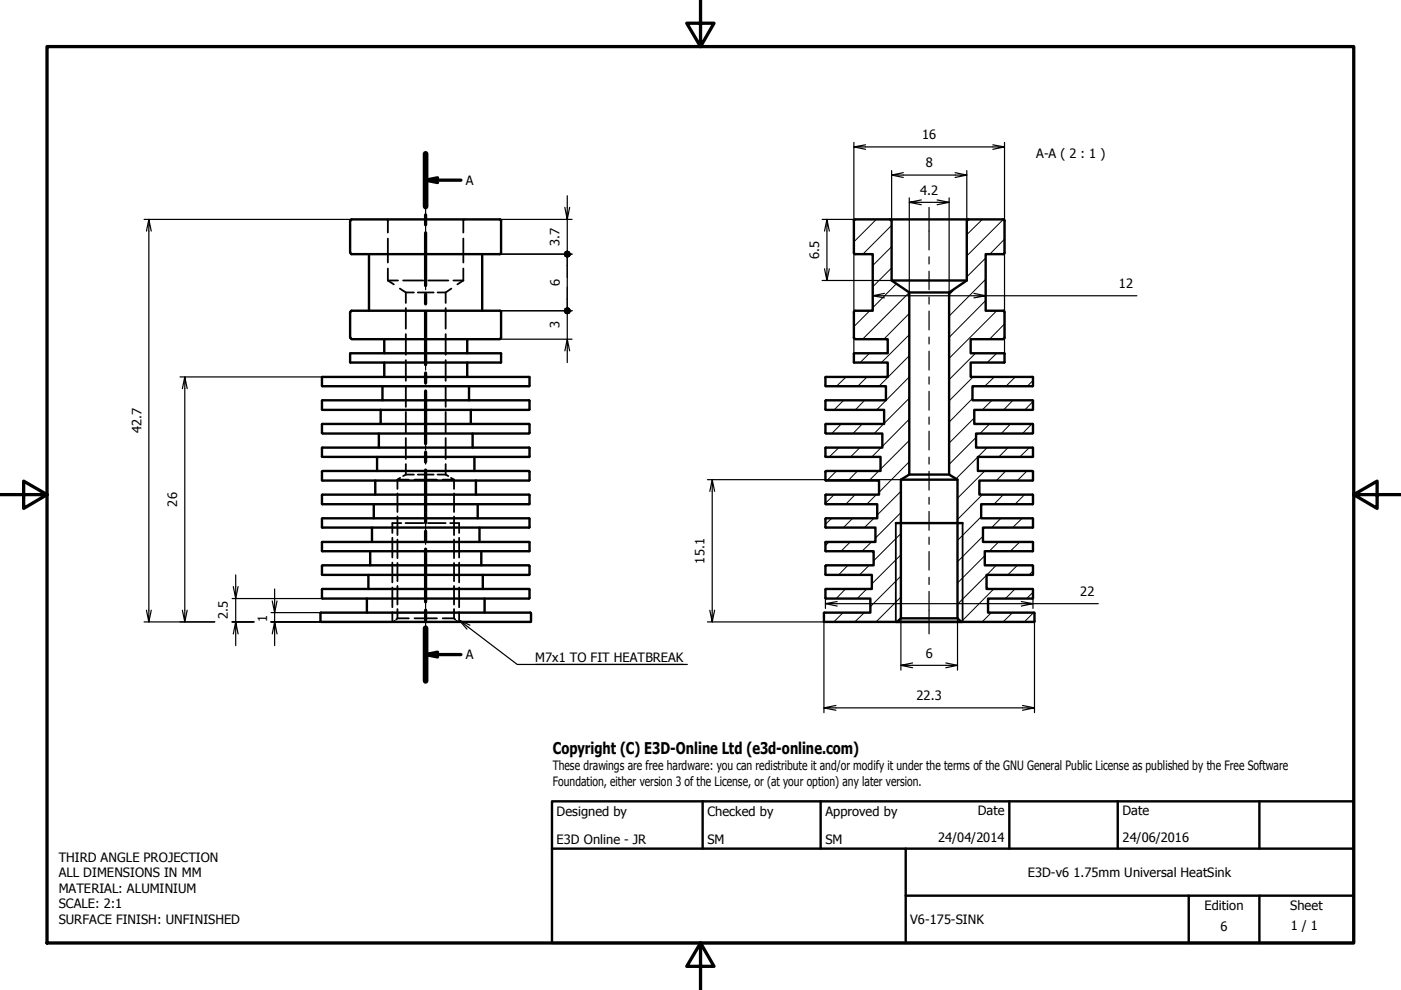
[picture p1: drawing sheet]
<svg xmlns="http://www.w3.org/2000/svg" width="297mm" height="210mm" viewBox="0 0 297 210" stroke-linecap="round" stroke-linejoin="round" font-family="sans-serif">
<!-- layer: Hidden (ISO) -->
<g fill="none" stroke="#000" stroke-width=".38">
<path d="M82 46.5h.1M82.2 46.6v2.7M82.2 59.5h2.2M82.2 50.6v5.1M82.2 56.9v2.6M82.2 59.5l1.3 .8M85.5 59.5h4.2M90.8 59.5h4.3M96.1 59.5h2.1M98.2 50.6v5.1M98.2 56.9v2.6M98.2 59.5l-1.2 .8"/>
<path d="M98.3 46.6l-.1 2.7M98.4 46.5h.2M84.8 61.2l1.2 .8M86 62h1.8M86 62v2.2M86 65.3v4.4M86 70.8v4.4M86 76.4v4.3M88.6 62h3.3M92.8 62h1.7M94.5 62v2.2M94.5 65.3v4.4"/>
<path d="M94.5 70.8v4.4M94.5 76.4v4.3M95.7 61.2l-1.2 .8M86 81.9v4.4M86 87.3v4.5M86 92.9v4.4M86 98.4v2.2M94.5 81.9v4.4M94.5 87.3v4.5M94.5 92.9v4.4M94.5 98.4v2.2M83.2 114v4.2"/>
<path d="M83.2 119.3v4.2M84.3 101.7h2.4M84.3 101.7v2M84.3 104.6v4M84.3 109.5v3.9M84.3 114.4v3.9M84.3 119.4v3.8M84.8 101.3l-.5 .4M85.1 110.9h-1.9v2.1M86 110.9h3.8M86 100.6h1.8M86 100.6l-.5 .3"/>
<path d="M87.9 101.7h4.7M88.6 100.6h3.3M90.7 110.9h3.8M92.8 100.6h1.7M93.9 101.7h2.4M94.5 100.6l.6 .3M95.4 110.9h1.9v2.1M95.6 101.3l.7 .4M96.3 101.7v2M96.3 104.6v4M96.3 109.5v3.9M96.3 114.4v3.9"/>
<path d="M96.3 119.4v3.8M97.3 114v4.2M97.3 119.3v4.2M83.2 124.6v4.1M83.2 129.8v2.1M83.7 131.6l-.3 .3M84.3 131.1h2.4M84.3 131.1l-.3 .3M84.3 124.2v4M84.3 129.1v2M87.9 131.1h4.7M93.9 131.1h2.4l.2 .3"/>
<path d="M96.3 124.2v4M96.3 129.1v2M96.8 131.6l.2 .3M97.3 124.6v4.1M97.3 129.8v2.1"/>
</g>
<!-- layer: Visible (ISO) -->
<g fill="none" stroke="#000" stroke-width=".51">
<path d="M74.2 46.8v6.8M74.3 53.6l.3 .3M74.5 46.5h31.4l.3 .3M74.6 46.5l-.3 .3M78.2 53.9v12M102.2 53.9v12M106.2 46.8v6.8l-.3 .3h-31.4M181 46.8v6.8l.3 .3M181.3 53.9h3.7v12h-3.7M181.3 46.5h31.4l.3 .3M181.3 46.5l-.3 .3M188.7 46.5l.3 .3"/>
<path d="M189 46.8v12.7l3.8 2.5v38.6l-1.8 1.1v29.4l-.8 .8-15.5-.1M189 59.5h16M205 46.8v12.7l-3.8 2.5v38.6l1.8 1.1v29.4l.8 .8 15.5-.1M205.3 46.5l-.3 .3M213 46.8l-.1 6.9-.2 .2h-3.7v12h3.7l.3 .3M68.3 80v1.8M74.2 66.2v5.4M74.2 75v1.8M74.2 76.8l.1 .1M74.3 71.6l.3 .3M74.3 74.9l-.1 .1M74.4 76.9h31.8"/>
<path d="M74.4 74.9h31.8M74.5 65.9h31.4l.3 .3M74.5 71.9h31.5M74.6 65.9l-.3 .3M81.5 71.9v3M81.5 76.9v3M99.1 71.9v3M99.1 76.9v3M106.1 74.9l.1 .1M106.2 76.8l-.1 .1M106.2 66.2v5.4M106.2 75v1.8"/>
<path d="M106.2 71.6l-.3 .3M112.3 80v1.8M175 80v1.8M175.1 79.9l-.1 .1M181 76.8l7.2 .1v3h-13.1M181 71.6l.3 .3M181 66.2v5.4M181 75v1.8M181.3 71.9h6.9v3l-7.2 .1M181.3 65.9l-.3 .3M192.8 62h8.4M212.7 71.9h-6.9v3h7.1"/>
<path d="M212.9 74.9l.1 .1M212.9 76.9h-7.1v3l13.2 .1M213 76.8l-.1 .1M213 66.2v5.4M213 75v1.8M213 71.6l-.3 .3M219 80v1.8M68.3 91.8l.1 .1M68.3 86.8h44M68.3 81.8h44M68.3 85h44M68.3 80h44"/>
<path d="M68.3 100v1.8l.1 .1h43.8l.1-1.9M68.3 91.8v-1.8l.1-.1h43.8l.1 1.9M68.3 85v1.8M68.3 94.9h43.9l.1 1.9-43.9 .1zM68.4 99.9l-.1 .1M68.4 99.9h43.7M68.4 91.9h43.7M79.9 96.9v3M80.3 91.9v3M80.7 86.9v3M81.1 81.9v3M99.4 81.9v3"/>
<path d="M99.8 86.9v3M100.2 91.9v3M100.6 96.9v3M112.2 99.9l.1 .1M112.3 85v1.8M112.3 91.8l-.1 .1M175 81.8l.1 .1M175 86.8l.1 .1M175 91.8l.1 .1M175 100l.1 1.9M175 85v1.8M175.1 84.9l-.1 .1"/>
<path d="M175.1 89.9l-.1 1.9M175.1 94.9v2M175.1 99.9l-.1 .1M175.1 81.9h12.7v3h-12.7M175.1 86.9h12.4v3h-12.4M175.1 91.9h12v3h-12M175.1 96.9h11.6v3h-11.6M218.9 91.9h-12v3l12.1 .1v1.8l-.1 .1h-11.6v3h11.6M218.9 99.9l.1 .1M219 100v1.8l-.1 .1h-11.3v3l11.4 .1M219 85v1.8M219 91.8l-.1 .1"/>
<path d="M219 86.8l-12.4 .1v3h12.3l.1 1.9M219 81.8l-12.8 .1v3l12.8 .1M68.3 116.8h44M68.3 115h44M68.3 110h44M68.3 105h44M68.3 110v1.8l.1 .1h43.8l.1-1.9M68.3 105v1.8l.1 .1h43.8l.1-1.9M68.3 115v1.8M68.4 119.9l-.1 1.9M68.4 119.9h43.7M78.5 116.9v3"/>
<path d="M78.9 111.9v3M79.2 106.9v3M79.6 101.9v3M100.9 101.9v3M101.3 106.9v3M101.7 111.9v3M102 116.9v3M112.2 119.9l.1 1.9M112.3 115v1.8M175 116.8l.1 .1M175 105l.1 1.9M175 110l.1 1.9"/>
<path d="M175 115v1.8M175.1 104.9l-.1 .1M175.1 109.9l-.1 .1M175.1 114.9l-.1 .1M175.1 119.9l-.1 1.9M175.1 101.9h11.3v3h-11.3M175.1 106.9h10.9v3h-10.9M175.1 111.9h10.5v3h-10.5M175.1 116.9h10.1v3h-10.1M189.9 110.9h14.2M191 101.7h12M192.8 100.6h8.4"/>
<path d="M218.9 119.9l.1 1.9M219 110v1.8l-.1 .1h-10.5v3l10.6 .1M219 105v1.8l-.1 .1h-10.9v3l11 .1M219 115v1.8M219 116.8l-10.2 .1v3h10.1M67.9 131.8l44.6 .1M67.9 130v1.8M68.3 121.8h44M68.3 124.9h43.9l.1 1.9-43.9 .1zM77.8 126.9v3M78.1 121.9v3M102.4 121.9v3"/>
<path d="M102.7 126.9v3M112.4 129.9l.1 .1M112.5 129.9l-44.6 .1M112.5 131.8l-.1 .1M112.6 130v1.8M174.7 130v1.8M175 121.8l.1 .1M175.1 124.9v2M175.1 121.9h9.7v3h-9.7M175.1 126.9h9.4v3l-9.8 .1M189.9 131.9h14.2M191 131.1h12"/>
<path d="M219 121.8l-9.8 .1v3h9.8v1.9l-.1 .1h-9.4v3l9.8 .1M219.3 130v1.8"/>
</g>
<!-- layer: Visible Narrow (ISO) -->
<path d="M189.9 110.9v21M204.1 110.9v21" fill="none" stroke="#000" stroke-width=".38"/>
<!-- layer: Section Line (ISO) -->
<g fill="none" stroke="#000" stroke-width=".7">
<path d="M90.2 32.6v11.2M90.2 38.2l2.6 .5M92.8 37.7l-2.6 .5h7.5M90.2 45.6v2.1M90.2 49.4v11.2M90.2 62.3v2.1M90.2 66.1v11.2M90.2 79.1v2.1M90.2 82.9v11.2M90.2 95.9v2.1M90.2 99.7v11.1M90.2 112.6v2.1"/>
<path d="M90.2 116.4v11.2M90.2 129.4v2.1M90.2 133.2v11.2M90.2 138.8l2.6 .5M92.8 138.3l-2.6 .5h7.5"/>
</g>
<path d="M90.2 32.6v11.2M90.2 133.2v11.2" fill="none" stroke="#000" stroke-width="1.2"/>
<!-- layer: Border (ISO) -->
<path d="M148.5 -.1v10l-2.9-5h5.8l-2.9 5M10 9.9h277v190h-277zM0 104.9h10l-5-2.9v5.8l5-2.9M287 104.9l5 2.9v-5.8l-5 2.9h10M148.5 199.9l2.9 5h-5.8l2.9-5v10" fill="none" stroke="#000" stroke-width=".7"/>
<!-- layer: Hatch (ISO) -->
<g fill="none" stroke="#000" stroke-width=".21">
<path d="M181.4 46.5l-.4 .3M185.8 46.5l-4.8 4.8M189 56.8l-4 4M189 52.3l-4 4M189 47.8l-6.1 6.1M208.3 46.5l-3.3 3.3M209 59.2l-7.8 7.8M209 54.7l-4 4M212.7 46.5l-7.7 7.8M213 50.7l-3.1 3.2M179.4 79.9l-2 2M183.8 79.9l-1.9 2"/>
<path d="M184.3 74.9l-1.9 2M184.4 65.9l-3.4 3.4M190.1 60.2l-5.1 5M192.8 79.9l-6.9 7M192.8 75.4l-6.4 6.5M192.8 71l-5.9 5.9M192.8 66.5l-5.4 5.4M192.8 62l-9.9 9.9M202.8 60.9l-1.6 1.6M206.3 79.9l-5.1 5.1M206.8 74.9l-5.6 5.6M209 63.7l-7.8 7.8"/>
<path d="M210.8 79.9l-2 2M211.3 65.9l-10.1 10.1M211.3 74.9l-2 2M213 68.7l-3.2 3.2M215.3 79.9l-2 2M177.4 99.9l-2.1 2M177.9 94.9l-2.1 2M178.4 89.9l-2.1 2M178.9 84.9l-2.1 2M181.8 99.9l-2 2M182.3 94.9l-2 2M182.8 89.9l-2 2"/>
<path d="M183.3 84.9l-1.9 2M186.3 99.9l-2 2M186.8 94.9l-2 2M187.3 89.9l-1.9 2M192.8 97.9l-6.4 6.5M192.8 93.4l-6.1 6.1M192.8 88.9l-5.7 5.8M192.8 84.4l-5.3 5.4M206.2 84.5l-5 5M206.6 88.6l-5.4 5.4M206.9 92.7l-5.7 5.8M208.8 99.9l-5.8 5.7"/>
<path d="M209.3 94.9l-6.6 6.6M209.8 89.9l-2 2M210.3 84.9l-2 2M213.2 99.9l-1.9 2M213.7 94.9l-1.9 2M214.2 89.9l-1.9 2M214.8 84.9l-2 2M217.7 99.9l-2 2M218.2 94.9l-2 2M218.8 89.9l-2 2M219 80.7l-1.2 1.2M219 85.1l-1.7 1.8"/>
<path d="M175.3 119.9l-.3 .3M175.8 114.9l-.8 .8M176.3 109.9l-1.3 1.3M176.8 104.9l-1.8 1.8M179.8 119.9l-2 2M180.3 114.9l-2 2M180.8 109.9l-2 2M181.3 104.9l-2 2M184.3 119.9l-2.1 2M184.8 114.9l-2 2M185.3 109.9l-2 2M185.8 104.9l-2 2"/>
<path d="M191 117.6l-6.2 6.2M191 113.1l-5.8 5.8M191 108.7l-5.4 5.4M191 104.2l-5 5M208 109.6l-5 5M208.3 104.9l-5.3 5.2M208.4 113.7l-5.4 5.4M208.8 117.8l-5.8 5.8M211.2 119.9l-2 2M211.7 114.9l-2 2M212.2 109.9l-2 2M212.7 104.9l-1.9 2"/>
<path d="M215.7 119.9l-2 2M216.2 114.9l-2 2M216.7 109.9l-2 2M217.2 104.9l-2 2M219 116.6l-.3 .3M178.8 129.9l-2 2M179.3 124.9l-2 2M183.3 129.9l-2.1 2M183.8 124.9l-2.1 2M191 126.6l-5.3 5.3M191 122.1l-6.5 6.5M209.2 122l-6.2 6.1"/>
<path d="M210.2 129.9l-2 2M210.7 124.9l-6.9 7M214.7 129.9l-2 2M215.2 124.9l-2 2M219 125.6l-1.3 1.3M219 121.1l-.8 .8M219.1 129.9l-1.9 2"/>
</g>
<!-- layer: Title (ISO) -->
<path d="M117 169.9h170v30h-170zM117 179.9h170M149 169.9v10M174 169.9v10M192 179.9v20M214 169.9v10M237 169.9v10M267 169.9v10M192 189.9h95M252 189.9v10M267 189.9v10" fill="none" stroke="#000" stroke-width=".51"/>
<!-- layer: Dimension (ISO) -->
<g fill="none" stroke="#000" stroke-width=".25">
<path d="M181 31.2l2.5 .5M181 30.2v44.8M183.5 30.7l-2.5 .5h32l-2.5 .5M189 37.1l2.5 .5M189 36.2v10.6M191.5 36.6l-2.5 .5h16l-2.5 .5M202.5 36.6l2.5 .5M205 36.2v10.6M210.5 30.7l2.5 .5M213 30.2v44.8M30.5 46.5h44M31.6 46.5l-.5 2.5"/>
<path d="M32.1 49l-.5-2.5v85.4l-.5-2.5M106 53.9h15.3M106 46.5h15.3M120.3 41.5v5l-.5-2.5M120.3 54.5v10.7M120.8 44l-.5 2.5v7.4M174.3 46.5h14.4M174.3 59.5h14.7M175.3 46.5l-.5 2.5M175.8 49l-.5-2.5v13l-.5-2.5M175.8 57l-.5 2.5M192.8 42.9l2.5 .5"/>
<path d="M192.8 41.9v20.1M195.3 42.4l-2.5 .5h8.4l-2.5 .5M198.7 42.4l2.5 .5M201.2 41.9v20.1M38.2 79.9h30.2M39.2 79.9l-.5 2.5M106 65.9h15.3M106 71.9h15.3M120.3 65.9v6l-.5 2.5M120.8 74.4l-.5-2.5v5M185 62.7l2.5 .5M187.5 62.2l-2.5 .5h24l-2.5 .5"/>
<path d="M206.5 62.2l2.5 .5h32M39.7 82.4l-.5-2.5v52l-.5-2.5M150 101.7h41M151 101.7l-.5 2.5M151.5 104.2l-.5-2.5v30.2l-.5-2.5M30.5 131.9h15M32.1 129.4l-.5 2.5M39.7 129.4l-.5 2.5M49.2 131.9h4.6M49.2 126.9h19.2M50 121.9v5l-.5-2.5M50.5 134.4l-.5-2.5v5"/>
<path d="M50.5 124.4l-.5 2.5v5l-.5 2.5M57.5 131.9h10.6M57.5 129.9h10.6M58.2 124.9v5l-.5-2.5M58.7 134.4l-.5-2.5v5M58.7 127.4l-.5 2.5v2l-.5 2.5M150 131.9h39.9M151.5 129.4l-.5 2.5M174.7 131.8v19.3M175 128l2.5 .5M175 126.8v2.2M177.5 127.5l-2.5 .5h44l-2.5 .5"/>
<path d="M191 131.1v11M203 131.1v11M216.5 127.5l2.5 .5h13.9M219 126.8v2.2M219.3 131.8v19.3M174.7 150.1l2.5 .5M177.2 149.6l-2.5 .5h44.6l-2.5 .5M191 141.1l2.5 .5M193.5 140.6l-2.5 .5h12l-2.5 .5M200.5 140.6l2.5 .5M216.8 149.6l2.5 .5"/>
</g>
<g fill="#000" stroke="#000" stroke-width=".25">
<path d="M120.3 53.2l.4 .2 .2 .5zM119.9 53.4l.4-.2 .6 .7zM119.9 53.4l1 .5h-1.2zM119.7 53.9h1.2l-1 .4zM119.9 54.3l1-.4-.6 .6zM120.9 53.9l-.2 .4-.4 .2zM120.9 53.9l-.2 .4zM119.8 53.4l.5-.2 .6 .7zM119.8 53.4l1.1 .5h-1.3zM119.6 53.9h1.3l-1.1 .4zM119.8 54.3l1.1-.4-.6 .6zM120.3 65.2l.4 .2 .2 .5z"/>
<path d="M119.8 65.4l.5-.2 .6 .7zM119.8 65.4l1.1 .5h-1.3zM119.6 65.9h1.3l-1.1 .4zM119.8 66.3l1.1-.4-.6 .6zM120.3 66.5l.6-.6-.2 .4zM120.9 65.9l-.2 .4zM119.9 65.4l.4-.2 .6 .7zM119.9 65.4l1 .5h-1.2zM119.7 65.9h1.2l-1 .4zM119.9 66.3l1-.4-.6 .6z"/>
</g>
<!-- layer: Centerline (ISO) -->
<g fill="none" stroke="#000" stroke-width=".25">
<path d="M90.2 44v9M90.2 54.5v1.5M90.2 57.5v3.9M197 44v9M197 54.5v1.5M197 57.5v3.9M90.2 63v1.5M90.2 65.9v4M90.2 71.5v1.4M90.2 74.5v4M90.2 79.9v1.5M197 63v1.5"/>
<path d="M197 65.9v4M197 71.5v1.4M197 74.5v4M197 79.9v1.5M90.2 83v4M90.2 88.4v1.6M90.2 91.4v4M90.2 96.9v1.5M90.2 99.9v4M197 83v4M197 88.4v1.6M197 91.4v4"/>
<path d="M197 96.9v1.5M197 99.9v4M90.2 105.4v1.5M90.2 108.4v4M90.2 113.9v1.5M90.2 116.9v4M197 105.4v1.5M197 108.4v4M197 113.9v1.5M197 116.9v4M90.2 122.4v1.5M90.2 125.4v9"/>
<path d="M197 122.4v1.5M197 125.4v9"/>
</g>
<!-- layer: Symbol (ISO) -->
<path d="M97.3 131.5l1.7 1.9M99.6 132.6l-2.3-1.1 12.4 9.4h36M113.5 140.9h31.5" fill="none" stroke="#000" stroke-width=".25"/>
<text font-size="3.4" x="117.2" y="159.8">Copyright (C) E3D-Online Ltd (e3d-online.com)</text>
<g font-size="2.7">
<text x="195.5" y="29.6">16</text>
<text x="196.3" y="35.5">8</text>
<text x="219.7" y="33.5">A-A ( 2 : 1 )</text>
<text x="98.7" y="39.2">A</text>
<text x="195.1" y="41.3">4.2</text>
<text x="118.6" y="52.1" transform="rotate(-90 118.6 52.1)">3.7</text>
<text x="173.7" y="54.9" transform="rotate(-90 173.7 54.9)">6.5</text>
<text x="118.7" y="60.6" transform="rotate(-90 118.7 60.6)">6</text>
<text x="237.2" y="61.1">12</text>
<text x="118.6" y="69.6" transform="rotate(-90 118.6 69.6)">3</text>
<text x="30" y="91.9" transform="rotate(-90 30 91.9)">42.7</text>
<text x="37.5" y="107.4" transform="rotate(-90 37.5 107.4)">26</text>
<text x="149.4" y="119.5" transform="rotate(-90 149.4 119.5)">15.1</text>
<text x="48.3" y="131.3" transform="rotate(-90 48.3 131.3)">2.5</text>
<text x="56.6" y="131.9" transform="rotate(-90 56.6 131.9)">1</text>
<text x="229" y="126.4">22</text>
<text x="98.7" y="139.8">A</text>
<text x="113.5" y="140.4">M7x1 TO FIT HEATBREAK</text>
<text x="196.3" y="139.4">6</text>
<text x="194.3" y="148.4">22.3</text>
<text x="117.2" y="163.3">These drawings are free hardware: you can redistribute it and/or modify it under the terms of the GNU General Public License as published by the Free Software</text>
<text x="117.2" y="166.6">Foundation, either version 3 of the License, or (at your option) any later version.</text>
<text x="118" y="173">Designed by</text>
<text x="150" y="173">Checked by</text>
<text x="175" y="173">Approved by</text>
<text x="207.3" y="172.9">Date</text>
<text x="238" y="172.9">Date</text>
<text x="118" y="178.9">E3D Online - JR</text>
<text x="150" y="178.9">SM</text>
<text x="175" y="178.9">SM</text>
<text x="198.9" y="178.5">24/04/2014</text>
<text x="238" y="178.5">24/06/2016</text>
<text x="12.4" y="182.7">THIRD ANGLE PROJECTION</text>
<text x="217.9" y="185.9">E3D-v6</text>
<text x="227.6" y="185.9">1.75mm Universal HeatSink</text>
<text x="12.4" y="186">ALL DIMENSIONS IN MM</text>
<text x="12.4" y="189.3">MATERIAL: ALUMINIUM</text>
<text x="12.4" y="192.6">SCALE: 2:1</text>
<text x="12.4" y="195.9">SURFACE FINISH: UNFINISHED</text>
<text x="193" y="195.9">V6-175-SINK</text>
<text x="255.4" y="193">Edition</text>
<text x="258.8" y="197.4">6</text>
<text x="273.6" y="193">Sheet</text>
<text x="273.7" y="197.2">1 / 1</text>
</g>
</svg>
